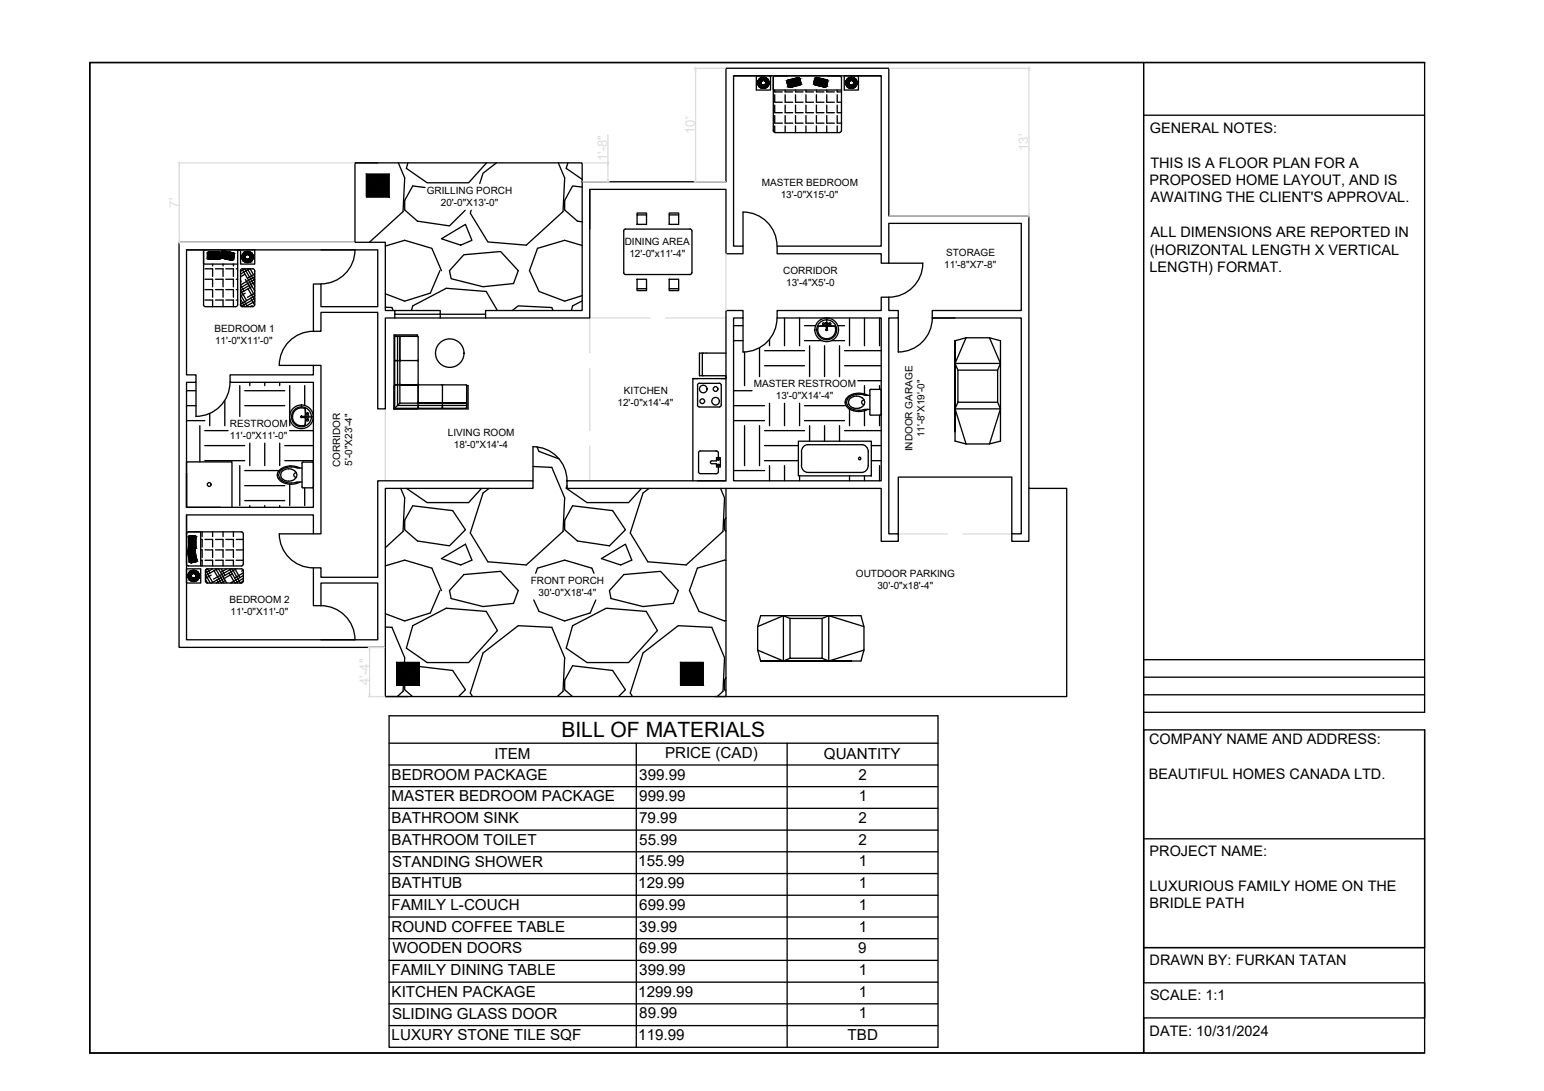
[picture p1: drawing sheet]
<svg xmlns="http://www.w3.org/2000/svg" width="297mm" height="210mm" viewBox="0 0 297 210" stroke-linecap="round" stroke-linejoin="round" font-family="sans-serif">
<!-- layer: 0 -->
<g fill="none" stroke="#000" stroke-width=".25">
<path d="M141.1 14.6h5.5M145.5 14.6h2.7v2.7h-2.7zM148 14.6h.5M148.8 14.9l.1-.3h.2h12.6l.2 .3v10.2M148.8 15v2.3h13.1M148.8 15v10.1M149 17.3v.4h1.5M149 18.2v1.5h1.5M151.1 17.3v.4h1.4M151.1 18.2v1.5h1.4M151.6 16.5l.2 .3h.2M151.7 15.4l-.3 .2 .2 1"/>
<path d="M153 17.3v.4h1.5M153 18.2v1.5h1.5M153.8 16.4l-1.8 .4M153.9 15.2l-.3-.3h-.2l-1.7 .5M153.9 15.2l.1 .9-.2 .3M155.1 17.3v.4h1.4M155.1 18.2v1.5h1.4M156.6 15.9v.2l.2 .2 1.8 .4 .5-.2M156.7 15.2l.3-.3h.2l1.7 .4M156.7 15.2l-.1 .7M157.1 17.3v.4h1.4M157.1 18.2v1.5h1.4"/>
<path d="M158.9 15.3l.3 .2v.2M159.1 17.3v.4h1.4M159.1 18.2v1.5h1.4M159.2 15.8l-.1 .7M161.1 17.3v.4h.8M161.1 18.2v1.5h.8M162.4 14.6h2.7v2.7h-2.7zM164.1 14.6h5.4M68.3 31.3h4.4M70.5 33.5h4.4v4.4h-4.4zM76.6 31.3l1.3 2.9-.4 6.5-6.4 5.9M78.5 31.3l-.3 1.1 4 2.8h8l3.4-3.9"/>
<path d="M81.8 36.1l-2.4-.3-1.5 2.8v1.8l2.4 2.2 6.2 .9 3-3M95.5 31.3l-2.6 2-.6 2M107.4 31.3l1.2 2.9-.3 6.5-7.1 6.5-7.3-.6-3.4-5.6 .1-.5M109.2 31.3l-.3 1.1 3.1 2.1M112 36l-1.8-.2-1.6 2.8v1.8l2.5 2.2 .9 .1M112 35v24.7h-18.6v.8h-8.7v.7M113.5 36.4v7.7M148.8 25.1l.1 .3 .2 .1h12.4l.4-.4M149 20.2v1.5h1.5M149 22.2v1.5h1.5M149 24.2v1.3M151.1 20.2v1.5h1.4"/>
<path d="M151.1 22.2v1.5h1.4M151.1 24.2v1.3M153 20.2v1.5h1.5M153 22.2v1.5h1.5M153 24.2v1.3M155.1 20.2v1.5h1.4M155.1 22.2v1.5h1.4M155.1 24.2v1.3M157.1 20.2v1.5h1.4M157.1 22.2v1.5h1.4M157.1 24.2v1.3M159.1 20.2v1.5h1.4"/>
<path d="M159.1 22.2v1.5h1.4M159.1 24.2v1.3M161.1 20.2v1.5h.8M161.1 22.2v1.5h.8M161.1 24.2v1.3M34.4 46.6h33.9v-15.3h43.7v3.7h27.7v-21.9h31.3v28.4h26.9v52.5h7.3v40h-131.1v-9.4h-39.7zM35.9 48.1v24h1.8v1.5h-1.8v24h24.4v-24h-16v-1.5h16v-1.8h1.5v32.4h-1.5v-3.6h-24.4v24h36.8v-10.9h-10.9v4.3h-1.5v-7.3h1.5v1.9h10.9v-18.6h29.8v1.5h-28.4v30.6M35.9 48.1h36.8v10.9h-10.9v-4.4h-1.5v9.1h1.5v-3.6h10.9v18.6h1.4v-17.5h39.4v-24.8h26.2v12.4h3.2v-1.4h-1.8v-32.8h28.4v32.8h-20v1.4h20v1.8h1.5v-7.6h25.5v16.7h-17.1v1.5h17.1v41.5h-1.8v-10.9h-21.9v10.9M35.9 48.1h3.3M39.2 48.4v2.4h6.5M39.4 57.7h1.5v1.3M39.4 55.7h1.5v1.5"/>
<path d="M39.4 53.7h1.5v1.5M39.4 51.7h1.5v1.5M39.5 48.1l-.3 .1-.1 .2M39.5 48.1h5.9M39.9 48.8v-.2l.4-.2h1.8l.3 .2v.9l-.3 .4h-1.8l-.2-.1-.2-.3M39.9 48.8v.7M40.9 50.8v.4M41.5 57.7h1.4v1.3M41.5 55.7h1.4v1.5M41.5 53.7h1.4v1.5M41.5 51.7h1.4v1.5M42.4 49.2l.1 .4 .2 .1"/>
<path d="M42.6 48.5l-.2 .8M42.7 49.7l1.8 .4M42.9 50.8v.4M43 48.2l-.3 .1-.1 .2M43 48.3l1.8 .3M43.4 57.7h1.5v1.3M43.4 55.7h1.5v1.5M43.4 53.7h1.5v1.5M43.4 51.7h1.5v1.5M44.8 48.6l.2 .1 .1 .4M44.9 50.8v.4M45.1 49.1l-.3 .8-.3 .2"/>
<path d="M45.4 48.1l.3 .1v.2v10.2l-.3 .4h-5.9l-.3-.2v-10.4M45.5 57.7h.2M45.5 55.7h.2M45.5 53.7h.2M45.5 51.7h.2M46.3 48.1h-.6h.6M46.3 48.1h2.7v2.7h-2.7zM46.3 52.2l.8-.5 1.9 3.4M46.3 57.6l.8 1.4M46.3 56.7l1.3 2.3M46.3 55.8l1.1 2M46.3 54.9l.6 1.1"/>
<path d="M46.3 54l.1 .2M46.6 51.7l-.3 .2v.2v6.5v.2l.3 .2M46.6 51.7h2l.3 .2 .1 6.7-.4 .4h-2M46.7 52l2.3 4M47.1 52.8l-.8 .4M47.2 56.4l-.9 .5M47.2 53.8l1.8 3.1M47.6 51.7l1.4 2.5M47.7 55.6l1.3 2.2M48 51.7l-1.7 1M48.1 51.7l.7 1.2M48.2 57.4l.8 1.3"/>
<path d="M48.5 55.1l-2.2 1.3M48.5 58.8l-.4 .2M49 52.2h-.1M49 52.7l-1.4 .8M49 53.2l-2.7 1.6M49 53.8l-2.7 1.6M49 54.3l-2.7 1.6M49 55.9h.1M49 56.4l-1.4 .8M49 56.9l-2.7 1.6 .2 .5M49 57.5l-2.6 1.4M49 58l-1.8 1"/>
<path d="M61.8 48.1h6.5M68.3 48.1a6.6 6.6 0 0 1-6.6 6.5M68.3 46.6h5.8v13.1h10.6v.8h-8.7v-.8M74.1 47.3l3.8-1.1 5.2 1.6 1.8 4.3M74.1 59.1l1.3 .1 .2 .5M79.1 59.7l.3-.8 6.5-3.4 7.6 .6 2.2 3.6M84.6 52.1l-1.8 4.3-4.9 1.5-3.8-1.4M84.9 45.9l4.6-2.7 1.3 3-2.2 1zM89.2 49l7.1-.6 3.4 3.7-.9 2.5-5.9 .6-6.1-1.6-.3-1.5zM98.6 59.7l1.1-.8 6.5 .3 .2 .5M112 47.2l-3.4-1-5.2 1.6-1.5 4.3 1.8 4 4.9 1.8 3.4-1M112 57.9l-1.8 1-.3 .8"/>
<path d="M120 52.4v.2l.4 .2M120.4 44.1l-.4 .1v.2v8.1M120.4 44.1h12.3l.4 .1v.2M122.6 41.3h1.8v1.9h-1.8zM122.6 41.3v-.3h1.8v.3M122.6 53.7h1.8v1.8h-1.8zM122.6 55.5v.4h1.8v-.4M128.7 41.3h1.9v1.9h-1.9zM128.7 41.3v-.3h1.9v.3M128.7 53.7h1.9v1.8h-1.9zM128.7 55.5v.4h1.9v-.4M133.1 52.4l-.2 .4h-.2h-12.3"/>
<path d="M133.1 44.4v8.1M139.7 59.7h3.2v1.5h-1.8v31.3h28.4v-31.3h-20v-1.5h20v-2.5h1.5v2.5h1.8v1.5h-1.8v41.5h1.8v1.4h-3.3v-10.1h-60.4v-1.5h30.6zM149.5 47.3a6.6 6.6 0 0 0-6.6-6.5v6.6M171 50.6h6.5a6.6 6.6 0 0 1-6.5 6.6M35.9 75.2h1.8M35.9 78h1.8M37.7 73.6v6.5M40.4 79.6v2.3M43.3 77.1v4.8M44.2 73.6a6.6 6.6 0 0 1-6.5 6.5M46.1 74.2v5.9M47.1 75.2h7.7"/>
<path d="M47.1 78h7.7M48.1 73.6v.6M50.9 73.6v.6M53.7 70.3h6.6M53.8 73.6v.6M55.7 74.2v5.9M58.6 74.2v3.8M58.7 78.6a1.73 1.73 0 0 0-2.4 1.6 1.73 1.73 0 0 0 2.4 1.6M58.7 78.6v1.5M58.7 78.6l.1 1.5M60.3 63.7a6.6 6.6 0 0 0-6.6 6.6M75.9 69.2l.2 .2"/>
<path d="M76 60.5v.7M76.1 74l-.2 .2 .1 4.3h4.3l.1-.1M76.1 69.4l-.2 .1v4.4l.2 .1h.7l.1-.1M76.1 64.7l-.2 .1v4.4M76.1 64.7h.1M76.1 69.4h.7M76.3 74l.2 .2v3.8h3.8l.1 .1 .2-.1M76.3 64.7l.2 .1v4.4M76.5 69.2l-.2 .2 .2 .1v4.4l-.2 .1M76.8 74l.1 .2M76.8 69.4l.1 .1M76.8 69.4l.1-.2 .2 .2-.2 .1"/>
<path d="M76.8 64.7l.1 .1v4.4M76.9 73.9l.2 .1M76.9 69.5v4.4M76.9 74.2v3.4M76.9 77.6h3.4M76.9 77.6l-1.1 1.1M77.1 74l-.2 .2M77.1 74h3.2h-3.2M77.1 69.4h3.2M80.3 77.5l.1-.1 .2 .1-.2 .2zM80.3 69.4l.1 .1v4.4l-.1 .1M80.3 74l.1 .2"/>
<path d="M80.3 64.7l.1 .1v4.4M80.3 64.7h-4.2h4.2v-.3h-4.5v14.3M80.4 78.4l.2 .1M80.4 69.2l-.1 .2M80.4 74.2v3.2M80.4 77.7v.7M80.6 74l-.2 .2M80.6 77.6h4.4h-4.4M80.6 78h4.4M80.6 78.6h4.4M80.6 74h4.4M85 74l.1 .2 .1-.2"/>
<path d="M85 78l.1 .1 .1-.1h4.4l.2 .1M85 77.5l.1-.1 .1 .1-.1 .2zM85.1 74.2v3.2M85.1 77.7v.7M85.2 77.6h4.4h-4.4M85.2 74h4.4M89.6 77.5l.2 .2M89.6 74l.2 .2M89.8 78.4l-.2 .2-4.4-.1-.1-.1-.1 .1M89.8 74.2v4.2v-4.2M89.8 78.4h.1M89.8 74.2h.3v4.5h-14.3"/>
<path d="M93.4 60.5v.7M134.2 77.9l.2 .4h.2h3.8h.2l.2-.4M134.2 77.9v-3.8v-.2l.4-.2 3.8 .1 .3 .1 .1 4M135.1 67.9v4.4M138.8 72.8h.9M139.7 67.9h-5.1v4.4h5.1v.5h-6.4v19.7M141.1 75.2h3.6M141.1 78h6M141.1 62.7h1.8M141.1 65.5h1.8M143.2 67.7v6.5M146.1 66.9v5.6"/>
<path d="M147.1 67.5h7.7M147.1 70.4h7.7M148 65.3v1.2M148 77.6v4.3M149.5 61.2a6.6 6.6 0 0 1-6.6 6.5v-6.5M150.9 61.2v5.3M150.9 77.6v4.3M153.8 61.2v5.3M153.8 77.6v4.3M154.8 78h7.7M154.8 62.7h2.1M154.8 65.5h3.3"/>
<path d="M155.8 66.5v6M157.5 62.7a1.73 1.73 0 0 0 1.5 2.5 1.73 1.73 0 0 0 1.6-2.5M157.5 62.8h1.4M158.6 66.5v6M158.9 62.1h.4l-.1 1.2h-.2zM158.9 62.6l-1.4 .1M159.1 61.2v2.3M159.2 62.6l1.4 .1-1.4 .1M160 65.5h2.5M161.2 62.7h1.3M161.5 66.5v6M162.5 67.5h7"/>
<path d="M162.5 70.4h7M162.8 76.8a1.34 1.34 0 0 0 .6 1.9M163.4 78.7a3.7 3.7 0 0 0 2.9 .3M163.4 61.2v5.3M163.4 78.7v3.2M163.7 78.2a1.96 1.96 0 0 0 2.2 0M164.2 76.3h1.2M164.2 76.3a1.07 1.07 0 0 0-.9 .8 1.07 1.07 0 0 0 .4 1.1M165 73.2h4.5M165.4 76.3l.5 .3 .3 .4a.44 .44 0 0 0-.4 .4 .44 .44 0 0 0 .4 .4l-.3 .4M166.3 77l.1 .4-.1 .4M166.3 75.8l.6 .2"/>
<path d="M166.3 75.8l-.3-.1a3.3 3.3 0 0 0-3.2 1.1M166.3 61.2v5.3M166.3 74.2v1.6M166.3 79v2.9M166.4 78.8h1M166.4 76a3 3 0 0 0-3.4 .9 1.36 1.36 0 0 0 1 1.8 3.7 3.7 0 0 0 2.4 .1M166.4 76.1h1M166.9 78.8l-.6 .2M167.3 79.7l.2 .2h1.8l.2-.2M167.4 75.1v4.6M167.5 74.9l-.2 .2M167.5 74.9h1.8"/>
<path d="M169.2 61.2v5.3M169.2 74.2v.7M169.2 79.9v2M169.3 74.9l.2 .2M169.5 75.1v4.6M172.8 61.2v6.5a6.6 6.6 0 0 0 6.6-6.5h4.3M183.7 65.6v17.4v-17.4M183.7 65.6v4.3h8.8M183.7 69.9v1.3M183.7 77.4v1.3M183.7 69.9l.6 1.3M183.7 78.7l2.2 6.7"/>
<path d="M184.3 71.2h7.6v6.2h-7.6zM184.3 77.4l-.6 1.3M185.9 65h4.5l2.1 .6v19.3l-2.1 .5h-4.5M185.9 65l-2.2 .6M185.9 65l-2.2 4.9M190.4 65l2.1 4.9M191.9 77.4l.6 1.3M192.5 78.7h-8.8v6.2l2.2 .5M192.5 69.9l-.6 1.3M192.5 78.7l-2.1 6.7M35.9 91v6.6h6.5M35.9 97.6v-8.7h8.7v8.7"/>
<path d="M35.9 80.9h3.5M35.9 99.1v9.4M38.4 81.9v7M39.4 82.9h4.5M39.4 85.7h7.7M39.4 88.6h7.7M46.1 89.6v7.7M47.1 90.5h6.6M47.1 93.4h7.7M47.1 96.3h7.7M48.1 85.3v4.3M48.1 97.3v.3"/>
<path d="M50.9 85.3v4.3M50.9 97.3v.3M53.5 92l.6 .7M53.8 91.9l.5 .6 .7 .3M53.8 85.3v4.3M53.8 97.3v.3M54.1 91.8l.3 .4M54.1 91l-.1 .4 .1 .4M54.1 90.2a1.36 1.36 0 0 0-.6 1.8M54.1 92.6l.9 .4M54.4 92.2a1.96 1.96 0 0 0 2.3 0M54.8 85.7h5.5"/>
<path d="M54.8 88.6h5.5M54.9 90.3h1.3M54.9 90.3l-.5 .3-.3 .4M54.9 89.8l1.4-.1 1.4 .3M55 89.8l-.9 .4M55 92.8l1 .1 1-.1M55.7 82.9h4.6M55.7 80.4v1.5M55.7 89.6v.1M55.7 93.2v4.1M56.2 90.3l.5 .3 .3 .4M57 90a2.9 2.9 0 0 0-3.2 .9l-.2 .5 .2 .6"/>
<path d="M57 90l1.1 .1M57 91a.43 .43 0 0 0-.5 .4 .43 .43 0 0 0 .5 .4M57 91.8l-.3 .4M57 91l.1 .4-.1 .4M57.1 92.7l-.1 .1M57.2 92.7h.9M57.7 92.7l-1.4 .5-1.4-.2M58 80.2h2.3M58.1 93.7l.2 .2h1.8M58.1 89.1v4.6M58.2 80.1l1.2-.1v.4l-1.2-.1zM58.3 88.9l-.2 .2"/>
<path d="M58.3 88.9h1.8M58.6 93.9v3.4M58.7 80.4v1.4M58.8 80.4l-.1 1.4M60.1 88.9l.2 .2M60.3 89.1v4.6M60.3 93.7l-.2 .2M77.1 94l.8 1.8-.4 6.4-3.4 3.2M78.2 94l4 2.7h8l2.4-2.7M79.4 97.3l7.7 .9 2.4 3.7-3 3.1-6.2-.9-2.4-2.2v-1.8zM102.5 89.8l3.7 .1 2.4 5.9-.3 6.4-7.1 6.5-7.3-.6-3.4-5.6 2.4-7.6 1.2-.9M103.3 86l.4 .9 3.9 1.4"/>
<path d="M109.1 92.5a6.6 6.6 0 0 0-6.6-6.6v6.6M109.1 93.4l-.2 .5 4 2.8h8l2.5-2.7M110.2 97.3l7.7 .9 2.4 3.7-3.1 3.1-6.1-.9-2.5-2.2v-1.8zM124.9 94l-1.2 .9-2.5 7.6 3.4 5.6 7.4 .6 7.1-6.5 .3-6.4-.8-1.8M134.2 92.5h5.5M134.4 87.1v-.2l.3-.2 3.1 .1h.2l.2 .3M134.4 87.1v3.7l.2 .3h3.4l.2-.3v-.9M136.7 88.8l.2-.1h.9v-.7h.8v1.9h-.8v-.7h-.9l-.2-.1zM138.2 87.1v.9M139.7 94v40h-2.2M139.7 99.6l-.3 .5v1.8l.3 .3M141.1 90.5h6"/>
<path d="M141.1 80.9h6M143.2 81.9v7.7M146.1 81.9v7.7M147.1 82.9h7.7M147.1 85.7h6.5M147.1 88.6h6.5M148 89.6v2.9M150.9 89.6v2.9M153.8 91.6v.9M154.8 80.9h7.7M155.8 81.9v3M158.6 81.9v3"/>
<path d="M161.5 81.9v3M162.5 82.9h7M163.4 91.6v.9M166.3 91.6v.9M167.6 85.7h1.9M167.6 88.6h1.9M169.2 89.6v2.9M197.9 94v10.1h-3.2v-1.4M35.9 109.4h2.7v2.8h-2.7zM35.9 108.5v.2l.4 .2h10.1M36.3 102.3l-.4 .2v.2M36.3 102.3h2.3v6.6"/>
<path d="M36.3 102.3h10.1M36.4 108l.1 .1 .4 .1M36.6 103l-.3 .2-.1 .2 .1 2 .3 .2M36.6 103.1l.7-.1 .4 .2v2l-.2 .4h-.9M37 105.6l.4 .1 .1 .2M37.1 105.6l-.8 .1-.2 .3 .3 2M37.5 105.9l.4 1.8M37.9 107.7l-.1 .3-.9 .3M38.6 107.8h.3v1.1M38.6 105.8h.3v1.5M38.6 103.8h.3v1.4M38.9 102.3v.9"/>
<path d="M39.4 103.8h1.5v1.4M39.4 105.8h1.5v1.5M39.4 107.8h1.5v1.1M39.5 111.5l.4 .7M39.5 110.6l1 1.6M39.9 109.4l-.3 .2-.1 .2v2l.1 .2 .3 .2M39.9 112.2h6.5M39.9 109.4h6.5M39.9 109.4l.5 .8M40 109.4l-.5 .3 1.4 2.4M40.6 110.6l-1.1 .7M40.9 102.3v.9"/>
<path d="M40.9 109.4l-1.4 .8M41.2 109.8l1.4 2.4M41.5 103.8h1.4v1.4M41.5 105.8h1.4v1.5M41.5 107.8h1.4v1.1M41.5 109.4l1.6 2.8M41.7 111.6l.3 .6M41.8 109.4l-2.3 1.4M42 109.4l1.6 2.8M42.6 109.4l.7 1.3M42.9 102.3v.9M43.3 111.7l-.8 .5"/>
<path d="M43.4 103.8h1.5v1.4M43.4 105.8h1.5v1.5M43.4 107.8h1.5v1.1M43.6 109.4l-1.2 .7M44.1 110.2l1.1 2M44.1 109.4l1.6 2.8M44.5 109.4l-3.4 2M44.6 112v.2M44.6 109.4l1.6 2.8M44.7 110.4l-3.1 1.8M44.9 102.3v.9M45.2 109.4l1 1.7"/>
<path d="M45.5 107.8h1.3M45.5 105.8h1.3M45.5 103.8h1.3M45.5 109.4l-4.8 2.8M46.4 102.3l.2 .1 .2 .3v5.8M46.4 109.4l.2 .1 .2 .3v2M46.8 108.5l-.2 .3-.2 .1M46.8 111.8l-.2 .3-.2 .1M46.8 109.7l-.3 .2M46.8 110.2l-1.7 1M46.8 110.8l-2.4 1.4M46.8 111.3l-1.5 .9"/>
<path d="M46.8 111.8l-.6 .4M60.3 102.7h-6.6a6.6 6.6 0 0 0 6.6 6.5M61.7 116.5a6.6 6.6 0 0 1 6.6 6.6h-6.5M74.1 108.9l3.8-1.1 5.2 1.5 1.8 4.3M84.6 113.6l-1.8 4.3-4.9 1.6-3.8-1.4M84.9 107.5l4.6-2.8 1.3 3.1-2.2 .9zM89.2 110.5l7.1-.6 3.4 3.7-.9 2.5-5.9 .6-6.1-1.5-.3-1.6zM102.7 115.4l1 2.2 4.9 1.9 4.9-1.6 1.1-2.5M103 110.3l.4-1 5.2-1.5 5.3 1.5 .4 1M115.7 107.5l4.6-2.8 1.2 3.1-2.1 .9zM120 110.5l7.1-.6 3.4 3.7-1 2.5-5.8 .6-6.2-1.5-.3-1.6zM139.7 107.9l-.3-.1-5.2 1.5-1.6 4.3 1.9 4 4.9 1.9 .3-.1"/>
<path d="M150.7 118.5v8.7h-4.4M150.7 118.5l-4.9 2.1M150.7 118.5l1.3 .5M152 119h6.2v7.6h-6.2zM159.4 118.5v8.7h6.2l.6-2.1M159.4 118.5l-1.2 .5M159.4 118.5l6.8 2.1M74.1 120.6l1.3 .1 2.5 5.8-.1 1M74.1 134h4.4M74.9 137.7h105.6v63.8h-105.6zM76.3 127.5h4.4v4.3h-4.4zM77.6 131.8l-.1 1.2-1.1 1"/>
<path d="M77.9 131.8v.9l1.5 1.3M79.4 120.4l6.5-3.4 7.6 .6 2.2 3.7-5.5 6.2h-8l-4-2.8zM80.7 128.2l6.4 .8 2.4 3.7-1.3 1.3M90.9 134l-.4-.7 2.4-7.7 6.8-5.2 6.5 .3 2.4 5.8-.3 6.5-1.1 1M110.1 134l-1.5-1.3v-1.8l1.6-2.8 7.7 .9 2.4 3.7-1.3 1.3M110.2 120.4l6.4-3.4 7.7 .6 2.2 3.7-5.6 6.2h-8l-4-2.8zM121.7 134l-.5-.7 2.5-7.7 6.8-5.2 6.4 .3 2.5 5.8-.3 6.5-1.1 1M130.9 127.5h4.4v4.3h-4.4zM139.7 130.4l-.3 .5v1.8l.3 .2M145.8 125.1v-4.5l.5-2.1h19.3l.6 2.1v4.5M145.8 125.1l.5 2.1M145.8 125.1l4.9 2.1"/>
<path d="M146.3 127.2h17.5h-17.5M150.7 127.2h1.3M152 126.6l-1.3 .6M158.2 127.2h1.2M158.2 126.6l1.2 .6M166.2 125.1l-6.8 2.1M74.9 143h105.6M74.9 147.2h105.6M74.9 151.3h105.6M74.9 155.5h105.6M74.9 159.7h105.6M122.4 143v58.5"/>
<path d="M151.4 143v58.5M74.9 163.9h105.6M74.9 168.1h105.6M74.9 172.2h105.6M74.9 176.4h105.6M74.9 180.6h105.6M74.9 184.8h105.6M74.9 189h105.6M74.9 193.1h105.6M74.9 197.3h105.6"/>
<circle cx="146.9" cy="15.9" r="1.09"/>
<circle cx="146.9" cy="15.9" r=".46"/>
<circle cx="163.8" cy="15.9" r="1.09"/>
<circle cx="163.8" cy="15.9" r=".46"/>
<circle cx="47.6" cy="49.4" r="1.09"/>
<circle cx="47.6" cy="49.4" r=".46"/>
<circle cx="59.2" cy="79.6" r=".2"/>
<circle cx="86.5" cy="67.9" r="2.74"/>
<circle cx="135.1" cy="77.2" r=".46"/>
<circle cx="135.3" cy="74.8" r=".73"/>
<circle cx="137.7" cy="77.2" r=".73"/>
<circle cx="137.7" cy="74.8" r=".46"/>
<circle cx="158.5" cy="62.3" r=".2"/>
<circle cx="159" cy="63.5" r=".16"/>
<circle cx="159" cy="63.5" r="1.92"/>
<circle cx="159" cy="63.5" r="2.28"/>
<circle cx="159.7" cy="62.3" r=".2"/>
<circle cx="40.3" cy="93.2" r=".37"/>
<circle cx="58" cy="80.2" r="1.92"/>
<circle cx="58" cy="80.2" r="2.28"/>
<circle cx="58" cy="80.2" r=".16"/>
<circle cx="59.2" cy="80.8" r=".2"/>
<circle cx="138.2" cy="89.5" r=".18"/>
<circle cx="138.2" cy="88.4" r=".18"/>
<circle cx="37.2" cy="110.8" r="1.09"/>
<circle cx="37.2" cy="110.8" r=".46"/>
</g>
<!-- layer: dash -->
<path d="M139.7 48.8v10.9M74.1 78.7v13.8M113.5 70.9v12M125.1 61.2h-11.6v6.6M128.1 61.2h11.6M113.5 85.8v6.7M172.8 102.7h9.4M185.2 102.7h9.5" fill="none" stroke="#dcdcdc" stroke-width=".25"/>
<!-- layer: 0 -->
<g fill="#000" stroke="#000" stroke-width=".19">
<path d="M151.9 16.8h.1zM158.6 16.7h.2zM36.2 105.8h1.3zM36.3 105.8h1.2zM36.7 108.3h.1zM36.7 108.3h.2zM36.9 111.8h.8zM37.1 105.6h.1zM37 109.7h.5z"/>
<path d="M145.8 15.9h.6zM145.8 15.9h.6z"/>
<path d="M145.8 15.9l.6 .1zM145.8 15.9l.6 .1z"/>
<path d="M145.8 16l.6 .1zM145.8 16l.6 .1z"/>
<path d="M145.8 15.8h.6zM145.8 15.8l.6 .1z"/>
<path d="M145.8 16.1l.7 .1zM145.8 16.1l.7 .1z"/>
<path d="M145.8 15.8h.7zM145.8 15.8h.6z"/>
<path d="M145.8 16.2h.7zM145.8 16.2h.7z"/>
<path d="M145.8 15.7h.7zM145.8 15.7l.7 .1z"/>
<path d="M145.8 16.2l.7 .1zM145.8 16.2l.7 .1z"/>
<path d="M145.8 15.6h.7zM145.8 15.6l.7 .1z"/>
<path d="M145.8 16.3h.8zM145.8 16.3h.8z"/>
<path d="M145.8 15.6h.8zM145.8 15.6h.7z"/>
<path d="M145.8 16.3h.8zM145.8 16.3h.8z"/>
<path d="M145.8 15.5h.8zM145.8 15.5h.8z"/>
<path d="M145.8 15.5h.8zM145.8 15.5l.8 .1z"/>
<path d="M145.8 16.3h.8zM145.8 16.3h.8z"/>
<path d="M145.8 16.3l.9 .1zM145.8 16.3l.9 .1z"/>
<path d="M145.9 15.5h.8zM145.9 15.5h.9z"/>
<path d="M145.9 15.5h.8zM145.9 15.5h.7z"/>
<path d="M145.9 16.4h.9zM145.9 16.4h.9z"/>
<path d="M146.8 14.9h.4zM146.6 14.9h.6z"/>
<path d="M146.6 14.9l.7 .1zM146.4 15h.9z"/>
<path d="M146.6 17h.6zM146.6 17h.4z"/>
<path d="M146.4 15l1.1 .1zM146.2 15.1l.2-.1 1.1 .1z"/>
<path d="M146.4 16.9h.9zM146.4 16.9l.8 .1z"/>
<path d="M146.2 15.1l1.5 .1-.2-.1zM146.1 15.2l.1-.1 1.5 .1z"/>
<path d="M146.2 16.8l1.1 .1 .2-.1zM146.2 16.8l1.1 .1z"/>
<path d="M146.1 15.2l1.7 .2-.1-.2zM146.1 15.2l1.7 .2h-1.9z"/>
<path d="M146.1 16.7l1.4 .1 .2-.1zM146.1 16.7l1.4 .1h-1.3z"/>
<path d="M145.9 15.4l2 .1-.1-.1zM145.9 15.4l2 .1h-2z"/>
<path d="M145.9 16.5l1.8 .2 .1-.2zM145.9 16.5l1.8 .2h-1.6z"/>
<path d="M146.9 15.5h1zM146.9 15.5h1z"/>
<path d="M147 15.5h.9zM147 15.5h.9z"/>
<path d="M147 16.4h.9zM146.9 16.4h1z"/>
<path d="M145.9 16.4l1.9 .1 .1-.1zM145.9 16.4l1.9 .1h-1.9z"/>
<path d="M147.1 15.5h.8zM147.1 15.5h.8z"/>
<path d="M147.1 15.5l.8 .1zM147.1 15.5l.8 .1z"/>
<path d="M147.1 16.3h.8zM147.1 16.3h.8z"/>
<path d="M147.1 16.3h.8zM147 16.4h.9z"/>
<path d="M147.1 15.6h.8zM147.1 15.6h.8z"/>
<path d="M147.2 15.6l.7 .1zM147.2 15.6l.7 .1z"/>
<path d="M147.2 16.3h.7zM147.1 16.3h.8z"/>
<path d="M147.1 16.3h.8zM147.1 16.3h.8z"/>
<path d="M147.2 15.7l.7 .1zM147.2 15.7l.7 .1z"/>
<path d="M147.2 16.2h.7zM147.2 16.2l.7 .1z"/>
<path d="M147.3 15.8h.6zM147.3 15.8h.6z"/>
<path d="M147.3 15.8l.6 .1zM147.3 15.8l.6 .1z"/>
<path d="M147.3 15.9h.7zM147.3 15.9h.7z"/>
<path d="M147.3 16l.6 .1zM147.3 16l.6 .1z"/>
<path d="M147.3 16.1l.6 .1zM147.3 16.1l.6 .1z"/>
<path d="M147.3 16.2h.6zM147.3 16.2h.6z"/>
<path d="M147.3 15.9h.7zM147.3 15.9l.6 .1z"/>
<path d="M151.9 16.8h.1zM151.9 16.8h.1z"/>
<path d="M151.8 16.8h.3zM151.8 16.8h.2z"/>
<path d="M151.8 16.8h.4zM151.8 16.8h.3z"/>
<path d="M151.7 16.7h.7zM151.7 16.7l.5 .1z"/>
<path d="M151.6 16.7h1zM151.6 16.7h.8z"/>
<path d="M151.6 16.6h1.2zM151.6 16.6l1 .1z"/>
<path d="M151.6 16.6h1.5zM151.6 16.6h1.2z"/>
<path d="M153.5 15h.1zM153.4 15h.2z"/>
<path d="M153.4 15h.2zM153.4 15h.2z"/>
<path d="M153.4 15h.3zM153.3 15h.4z"/>
<path d="M153.3 15h.4zM153.2 15h.5z"/>
<path d="M153.2 15l.6 .1zM153 15.1h.8z"/>
<path d="M153 15.1h.8zM152.9 15.1h.9z"/>
<path d="M151.5 16.4l1.6 .2 .7-.2zM151.5 16.4l1.6 .2h-1.5z"/>
<path d="M152.9 15.1l1 .1zM152.6 15.2h1.3z"/>
<path d="M151.5 16.3h2.3zM151.5 16.3l2.3 .1z"/>
<path d="M152.6 15.2h1.3zM152.4 15.2h1.5z"/>
<path d="M152.4 15.2l1.5 .2v-.2zM151.7 15.4l.7-.2 1.5 .2z"/>
<path d="M151.5 16.3h2.4zM151.5 16.3h2.3z"/>
<path d="M151.7 15.4h2.2zM151.6 15.4h2.3z"/>
<path d="M151.6 15.4l2.3 .1zM151.6 15.5h2.3z"/>
<path d="M151.6 15.5h2.4zM151.6 15.5h2.4z"/>
<path d="M151.5 15.5h2.5zM151.5 15.5h2.5z"/>
<path d="M151.5 15.5l2.5 .1zM151.5 15.5l2.5 .1z"/>
<path d="M151.5 16.3h2.5zM151.5 16.3h2.4z"/>
<path d="M151.4 15.6h2.6zM151.4 15.6h2.6z"/>
<path d="M151.4 15.6l2.6 .1zM151.4 15.6l2.6 .1z"/>
<path d="M151.5 16.2h2.5zM151.5 16.2l2.5 .1z"/>
<path d="M151.4 15.7l2.6 .1zM151.4 15.7l2.6 .1z"/>
<path d="M151.4 15.8h2.6zM151.4 15.8h2.6z"/>
<path d="M151.4 15.8l2.7 .1zM151.4 15.8l2.7 .1z"/>
<path d="M151.5 16.2h2.5zM151.5 16.2h2.5z"/>
<path d="M151.4 15.9l2.7 .1zM151.4 15.9l2.7 .1z"/>
<path d="M151.5 16.1h2.6zM151.5 16.1l2.5 .1z"/>
<path d="M151.5 16l2.6 .1zM151.5 16l2.6 .1z"/>
<path d="M151.5 16.1h2.6zM151.5 16.1h2.6z"/>
<path d="M157 14.9h.2zM157 14.9h.2z"/>
<path d="M157 14.9h.2zM157 14.9h.2z"/>
<path d="M157 14.9l.3 .1zM156.9 15h.4z"/>
<path d="M156.9 15h.6zM156.9 15h.6z"/>
<path d="M156.9 15h.8zM156.9 15h.8z"/>
<path d="M156.8 15l1.1 .1zM156.8 15l1.1 .1z"/>
<path d="M156.8 15.1h1.3zM156.8 15.1h1.3z"/>
<path d="M156.7 15.1l1.7 .1zM156.7 15.1l1.7 .1z"/>
<path d="M156.7 15.2l2.2 .1-.5-.1zM156.7 15.2l2.2 .1h-2.2z"/>
<path d="M158.6 16.7h.2zM158.7 16.7h.1z"/>
<path d="M158.6 16.7h.2zM158.6 16.7h.2z"/>
<path d="M158.4 16.7h.5zM158.4 16.7h.4z"/>
<path d="M156.7 15.3l2.3 .1zM156.7 15.3l2.3 .1z"/>
<path d="M158.2 16.7h.8zM158.2 16.7h.7z"/>
<path d="M156.7 15.4h2.4zM156.7 15.4h2.4z"/>
<path d="M158 16.6h1zM158 16.6l1 .1z"/>
<path d="M157.7 16.5h1.4zM157.7 16.5l1.3 .1z"/>
<path d="M156.7 15.4h2.4zM156.7 15.4h2.4z"/>
<path d="M157.4 16.5h1.7zM157.4 16.5h1.7z"/>
<path d="M156.7 16.3h2.4zM156.7 16.3h2.4z"/>
<path d="M156.8 16.3h2.3zM156.8 16.3h2.3z"/>
<path d="M156.9 16.3l2.2 .2v-.2zM156.9 16.3l2.2 .2h-1.7z"/>
<path d="M156.7 15.4l2.5 .1zM156.7 15.4l2.5 .1z"/>
<path d="M156.7 16.2h2.4zM156.7 16.2l2.4 .1z"/>
<path d="M156.6 16.1l2.5 .1zM156.6 16.1l2.5 .1z"/>
<path d="M156.6 16.2h2.5zM156.6 16.2h2.5z"/>
<path d="M156.7 15.5h2.5zM156.7 15.5h2.5z"/>
<path d="M156.6 16.1h2.6zM156.6 16.1h2.5z"/>
<path d="M156.6 15.9l2.6 .1zM156.6 15.9l2.6 .1z"/>
<path d="M156.6 16h2.6zM156.6 16l2.6 .1z"/>
<path d="M156.7 15.5l2.5 .1zM156.7 15.5l2.5 .1z"/>
<path d="M156.7 15.6h2.5zM156.7 15.6h2.5z"/>
<path d="M156.6 15.6l2.6 .1zM156.6 15.6l2.6 .1z"/>
<path d="M156.6 15.7l2.6 .1zM156.6 15.7l2.6 .1z"/>
<path d="M156.6 15.8l2.6 .1v-.1zM156.6 15.8l2.6 .1h-2.6z"/>
<path d="M162.7 15.9l.7 .1zM162.7 15.9l.7 .1z"/>
<path d="M162.7 15.9h.7zM162.7 15.9h.6z"/>
<path d="M162.7 16l.7 .1zM162.7 16l.7 .1z"/>
<path d="M162.7 15.8h.7zM162.7 15.8l.7 .1z"/>
<path d="M162.7 16.1l.7 .1zM162.7 16.1l.7 .1z"/>
<path d="M162.7 15.8h.7zM162.7 15.8h.7z"/>
<path d="M162.7 16.2h.7zM162.7 16.2h.7z"/>
<path d="M162.7 15.7h.7zM162.7 15.7l.7 .1z"/>
<path d="M162.7 16.2l.8 .1zM162.7 16.2l.8 .1z"/>
<path d="M162.8 15.6h.7zM162.8 15.6l.6 .1z"/>
<path d="M162.8 16.3h.7zM162.8 16.3h.7z"/>
<path d="M162.8 15.6h.7zM162.8 15.6h.7z"/>
<path d="M162.8 16.3h.8zM162.8 16.3h.8z"/>
<path d="M162.8 15.5h.8zM162.8 15.5h.8z"/>
<path d="M162.8 15.5h.8zM162.8 15.5l.7 .1z"/>
<path d="M162.8 16.3h.8zM162.8 16.3h.8z"/>
<path d="M162.8 16.3l.9 .1zM162.8 16.3l.9 .1z"/>
<path d="M162.8 15.5h.9zM162.8 15.5h1z"/>
<path d="M162.8 15.5h.9zM162.8 15.5h.8z"/>
<path d="M162.8 16.4h1zM162.8 16.4h1z"/>
<path d="M163.7 14.9h.4zM163.5 14.9h.6z"/>
<path d="M163.5 14.9l.8 .1zM163.3 15h1z"/>
<path d="M163.5 17h.6zM163.5 17h.4z"/>
<path d="M163.3 15l1.2 .1zM163.1 15.1l.2-.1 1.2 .1z"/>
<path d="M163.3 16.9h1zM163.3 16.9l.8 .1z"/>
<path d="M163.1 15.1l1.5 .1-.1-.1zM163 15.2l.1-.1 1.5 .1z"/>
<path d="M163.1 16.8l1.2 .1 .2-.1zM163.1 16.8l1.2 .1z"/>
<path d="M163 15.2l1.7 .2-.1-.2zM163 15.2l1.7 .2h-1.8z"/>
<path d="M163 16.7l1.5 .1 .1-.1zM163 16.7l1.5 .1h-1.4z"/>
<path d="M162.9 15.4l1.9 .1-.1-.1zM162.9 15.4l1.9 .1h-2z"/>
<path d="M162.9 16.5l1.7 .2 .1-.2zM162.9 16.5l1.7 .2h-1.6z"/>
<path d="M163.8 15.5h1zM163.8 15.5h1z"/>
<path d="M163.9 15.5h.9zM163.9 15.5h.9z"/>
<path d="M163.9 16.4h.9zM163.8 16.4h1z"/>
<path d="M162.8 16.4l1.9 .1 .1-.1zM162.8 16.4l1.9 .1h-1.8z"/>
<path d="M164 15.5h.8zM164 15.5h.8z"/>
<path d="M164 15.5l.8 .1zM164 15.5l.8 .1z"/>
<path d="M164 16.3h.8zM164 16.3h.8z"/>
<path d="M164 16.3h.8zM163.9 16.4h.9z"/>
<path d="M164.1 15.6h.7zM164.1 15.6h.7z"/>
<path d="M164.1 15.6l.8 .1zM164.1 15.6l.8 .1z"/>
<path d="M164.1 16.3h.7zM164.1 16.3h.7z"/>
<path d="M164.1 16.3h.7zM164.1 16.3h.7z"/>
<path d="M164.2 15.7l.7 .1zM164.2 15.7l.7 .1z"/>
<path d="M164.2 16.2h.7zM164.2 16.2l.6 .1z"/>
<path d="M164.2 15.8h.7zM164.2 15.8h.7z"/>
<path d="M164.2 15.8l.7 .1zM164.2 15.8l.7 .1z"/>
<path d="M164.2 15.9h.7zM164.2 15.9h.7z"/>
<path d="M164.2 16l.7 .1zM164.2 16l.7 .1z"/>
<path d="M164.2 16.1l.7 .1zM164.2 16.1l.7 .1z"/>
<path d="M164.2 16.2h.7zM164.2 16.2h.7z"/>
<path d="M164.2 15.9h.7zM164.2 15.9l.7 .1z"/>
<path d="M70.5 33.5l4.4 4.4v-4.4zM70.5 33.5l4.4 4.4h-4.4z"/>
<path d="M39.9 49.3h2.5zM39.9 49.3h2.5z"/>
<path d="M39.9 49.3h2.5zM39.9 49.3h2.5z"/>
<path d="M40.3 48.4l1.8 .1zM40.2 48.5h1.9z"/>
<path d="M40.2 48.5h2zM40.1 48.5h2.1z"/>
<path d="M40.2 49.9h1.9zM40.2 49.9h1.9z"/>
<path d="M40.1 48.5h2.2zM40.1 48.5h2.2z"/>
<path d="M40.1 49.9h2.1zM40.1 49.9h2z"/>
<path d="M40.1 48.5h2.2zM40 48.5h2.3z"/>
<path d="M40.1 49.9h2.2zM40.1 49.9h2.1z"/>
<path d="M40 48.5l2.4 .1zM40 48.5l2.4 .1z"/>
<path d="M40 49.8h2.3zM40 49.8l2.3 .1z"/>
<path d="M40 48.6h2.4zM40 48.6h2.4z"/>
<path d="M40 49.8h2.4zM40 49.8h2.3z"/>
<path d="M39.9 48.6l2.5 .1zM39.9 48.6l2.5 .1z"/>
<path d="M39.9 49.7h2.5zM39.9 49.7l2.5 .1z"/>
<path d="M39.9 48.7l2.5 .1zM39.9 48.7l2.5 .1z"/>
<path d="M39.9 49.7h2.5zM39.9 49.7h2.5z"/>
<path d="M39.9 48.8h2.5zM39.9 48.8h2.5z"/>
<path d="M39.9 48.8l2.5 .5v-.5zM39.9 48.8l2.5 .5h-2.5z"/>
<path d="M39.9 49.3h2.5zM39.9 49.3h2.5z"/>
<path d="M39.9 49.3h2.5zM39.9 49.3h2.5z"/>
<path d="M42.4 49.3h2.6zM42.4 49.3h2.6z"/>
<path d="M39.9 49.3l2.5 .1zM39.9 49.3l2.5 .1z"/>
<path d="M39.9 49.4l2.5 .1v-.1zM39.9 49.4l2.5 .1h-2.5z"/>
<path d="M39.9 49.5l2.5 .1zM39.9 49.5l2.5 .1z"/>
<path d="M39.9 49.6h2.5zM39.9 49.6l2.5 .1z"/>
<path d="M42.9 48.2l.1 .1zM42.9 48.2l.1 .1z"/>
<path d="M42.9 48.3h.2zM42.8 48.3h.3z"/>
<path d="M42.8 48.3h.4zM42.8 48.3h.4z"/>
<path d="M42.8 48.3h.6zM42.7 48.3h.7z"/>
<path d="M42.7 48.3l.9 .1zM42.7 48.3l.9 .1z"/>
<path d="M42.7 48.4h1.1zM42.6 48.4h1.2z"/>
<path d="M42.6 48.4l1.5 .1zM42.6 48.4l1.5 .1z"/>
<path d="M42.6 48.5h1.8zM42.6 48.5h1.8z"/>
<path d="M42.6 48.5l2.2 .1zM42.6 48.5l2.2 .1z"/>
<path d="M44.5 50.1h.2zM44.5 50.1h.1zM44.5 50.1h.1z"/>
<path d="M44.4 50h.3zM44.4 50l.3 .1z"/>
<path d="M44.3 50h.5zM44.3 50h.4z"/>
<path d="M42.6 48.6h2.3zM42.6 48.6h2.3z"/>
<path d="M44.1 50h.7zM44.1 50h.7z"/>
<path d="M42.6 48.6l2.3 .1zM42.6 48.6l2.3 .1z"/>
<path d="M43.8 49.9h1.1zM43.8 49.9l1 .1z"/>
<path d="M43.5 49.8h1.4zM43.5 49.8l1.4 .1z"/>
<path d="M42.6 48.7h2.4zM42.6 48.7h2.4z"/>
<path d="M43.2 49.8h1.7zM43.2 49.8h1.7z"/>
<path d="M42.6 49.6l2.4 .1zM42.6 49.6l2.4 .1z"/>
<path d="M42.7 49.7h2.3zM42.7 49.7h2.3z"/>
<path d="M42.7 49.7h2.3zM42.7 49.7l2.2 .1z"/>
<path d="M42.5 49.6h2.5zM42.5 49.6h2.5z"/>
<path d="M42.6 49.6h2.4zM42.6 49.6h2.4z"/>
<path d="M42.6 48.7l2.4 .1zM42.6 48.7l2.4 .1z"/>
<path d="M42.5 49.5h2.5zM42.5 49.5h2.5z"/>
<path d="M42.5 49.5h2.5zM42.5 49.5l2.5 .1z"/>
<path d="M42.4 49.3h2.6zM42.4 49.3h2.6z"/>
<path d="M42.4 49.3l2.6 .1zM42.4 49.3l2.6 .1z"/>
<path d="M42.4 49.4h2.6zM42.4 49.4l2.6 .1z"/>
<path d="M42.6 48.8l2.5 .1zM42.6 48.8l2.5 .1z"/>
<path d="M42.4 49.3h2.6zM42.4 49.3h2.6z"/>
<path d="M42.4 49.3h2.6zM42.4 49.3h2.6z"/>
<path d="M42.5 48.9h2.6zM42.5 48.9h2.6z"/>
<path d="M42.5 48.9l2.6 .1zM42.5 48.9l2.6 .1z"/>
<path d="M42.5 49l2.6 .1zM42.5 49l2.6 .1z"/>
<path d="M42.5 49.1l2.5 .2 .1-.2zM42.5 49.1l2.5 .2h-2.6z"/>
<path d="M46.6 49.4l.6 .1zM46.6 49.4l.6 .1z"/>
<path d="M46.6 49.5h.6zM46.6 49.5h.6z"/>
<path d="M46.6 49.5l.6 .1zM46.6 49.5l.6 .1z"/>
<path d="M46.6 49.3h.6zM46.6 49.3l.6 .1z"/>
<path d="M46.6 49.6h.6zM46.6 49.6h.6z"/>
<path d="M46.6 49.2h.6zM46.6 49.2l.6 .1z"/>
<path d="M46.6 49.6l.7 .1zM46.6 49.6l.7 .1z"/>
<path d="M46.6 49.2h.7zM46.6 49.2h.6z"/>
<path d="M46.6 49.7h.7zM46.6 49.7h.7z"/>
<path d="M46.6 49.1h.7zM46.6 49.1l.7 .1z"/>
<path d="M46.6 49.7l.8 .1zM46.6 49.7l.8 .1z"/>
<path d="M46.6 49.1h.8zM46.6 49.1h.7z"/>
<path d="M46.6 49.8h.8zM46.6 49.8h.8z"/>
<path d="M46.6 49.1h.8zM46.6 49.1h.8z"/>
<path d="M46.6 49.8l.8 .1zM46.6 49.8l.8 .1z"/>
<path d="M46.6 49h.8zM46.6 49l.8 .1z"/>
<path d="M46.6 49.9h.9zM46.6 49.9h.9z"/>
<path d="M46.6 49h.9zM46.6 49h.8z"/>
<path d="M46.6 49.9h1zM46.6 49.9h1z"/>
<path d="M46.6 49h1zM46.6 49h.9z"/>
<path d="M47.5 48.4h.4zM47.3 48.4h.6z"/>
<path d="M47.3 48.4l.8 .1zM47.1 48.5h1z"/>
<path d="M47.3 50.5h.6zM47.3 50.5h.4z"/>
<path d="M47.1 48.5l1.2 .1zM47 48.6l.1-.1 1.2 .1z"/>
<path d="M47.1 50.4h1zM47.1 50.4l.8 .1z"/>
<path d="M47 48.6l1.4 .1-.1-.1zM46.8 48.7l.2-.1 1.4 .1z"/>
<path d="M47 50.3l1.1 .1 .2-.1zM47 50.3l1.1 .1z"/>
<path d="M46.8 48.7l1.8 .2-.2-.2zM46.8 48.7l1.8 .2h-1.9z"/>
<path d="M46.8 50.2l1.5 .1 .1-.1zM46.8 50.2l1.5 .1h-1.3z"/>
<path d="M46.7 48.9l1.9 .1v-.1zM46.7 48.9l1.9 .1h-2z"/>
<path d="M46.7 50l1.7 .2 .2-.2zM46.7 50l1.7 .2h-1.6z"/>
<path d="M47.7 49h.9zM47.7 49h.9z"/>
<path d="M47.8 49h.8zM47.8 49h.8z"/>
<path d="M47.8 49.9h.8zM47.7 49.9h.9z"/>
<path d="M46.6 49.9l2 .1v-.1zM46.6 49.9l2 .1h-1.9z"/>
<path d="M47.8 49l.8 .1zM47.8 49l.8 .1z"/>
<path d="M47.9 49.1h.8zM47.9 49.1h.8z"/>
<path d="M47.9 49.8l.7 .1zM47.9 49.8l.7 .1z"/>
<path d="M47.8 49.9h.8zM47.8 49.9h.8z"/>
<path d="M47.9 49.1h.8zM47.9 49.1h.8z"/>
<path d="M48 49.1l.7 .1zM48 49.1l.7 .1z"/>
<path d="M48 49.7l.7 .1zM48 49.7l.7 .1z"/>
<path d="M47.9 49.8h.8zM47.9 49.8h.7z"/>
<path d="M48 49.2h.7zM48 49.2h.7z"/>
<path d="M48 49.7h.7zM48 49.7h.7z"/>
<path d="M48 49.2l.7 .1zM48 49.2l.7 .1z"/>
<path d="M48.1 49.3l.6 .1zM48.1 49.3l.6 .1z"/>
<path d="M48.1 49.4l.6 .1zM48.1 49.4l.6 .1z"/>
<path d="M48.1 49.5l.6 .1zM48.1 49.5l.6 .1z"/>
<path d="M48.1 49.6h.6zM48.1 49.6h.6z"/>
<path d="M48 49.6h.7zM48 49.6l.7 .1z"/>
<path d="M48.1 49.5h.6zM48.1 49.5h.6z"/>
<path d="M36.6 105.6h.5zM36.6 105.6h.5z"/>
<path d="M36.6 105.6h.5zM36.6 105.6h.5z"/>
<path d="M36.2 110.8h.6zM36.2 110.8h.6z"/>
<path d="M36.2 110.8l.6 .1zM36.2 110.8l.6 .1z"/>
<path d="M36.2 110.7h.6zM36.2 110.7h.6z"/>
<path d="M36.2 110.7h.6zM36.2 110.7l.6 .1z"/>
<path d="M36.2 110.9h.6zM36.2 110.9h.6z"/>
<path d="M36.2 110.9l.7 .1zM36.2 110.9l.7 .1z"/>
<path d="M36.2 110.6h.7zM36.2 110.6l.6 .1z"/>
<path d="M36.2 111l.7 .1zM36.2 111l.7 .1z"/>
<path d="M36.9 111.8l.6 .1zM37 111.9h.5z"/>
<path d="M36.2 110.5h.7zM36.2 110.5l.7 .1z"/>
<path d="M36.2 111.1h.7zM36.2 111.1h.7z"/>
<path d="M36.7 108.3h.2zM36.7 108.3h.2z"/>
<path d="M36.2 110.5h.7zM36.2 110.5h.7z"/>
<path d="M36.2 111.1h.7zM36.2 111.1h.7z"/>
<path d="M36.2 110.5h.7zM36.2 110.5h.7z"/>
<path d="M36.2 111.1l.8 .1zM36.2 111.1l.8 .1z"/>
<path d="M36.2 110.4h.8zM36.2 110.4l.7 .1z"/>
<path d="M36.2 111.2h.9zM36.2 111.2h.9z"/>
<path d="M36.6 108.2h.4zM36.6 108.2l.3 .1z"/>
<path d="M36.3 110.4h.8zM36.3 110.4h.7z"/>
<path d="M36.3 111.2h.9zM36.3 111.2h.9z"/>
<path d="M36.6 105.6h.5zM36.6 105.6h.5z"/>
<path d="M36.6 105.6h.5zM36.6 105.6h.5z"/>
<path d="M36.3 110.3h.9zM36.3 110.3h1z"/>
<path d="M36.3 110.3h.9zM36.3 110.3l.8 .1z"/>
<path d="M36.3 111.2l1 .1zM36.3 111.2l1 .1z"/>
<path d="M37.1 105.6h.1zM37.1 105.6h.1z"/>
<path d="M37.1 105.6h.2zM37 105.6h.3z"/>
<path d="M36.6 108.2h.6zM36.6 108.2h.4z"/>
<path d="M37 105.6h.3zM36.9 105.6h.4z"/>
<path d="M36.9 105.6l.5 .1zM36.7 105.7h.7z"/>
<path d="M36.6 103.1h.8zM36.6 103.1h.8z"/>
<path d="M36.7 105.7h.7zM36.5 105.7h.9z"/>
<path d="M37.1 105.6h.3zM37.1 105.6h.2z"/>
<path d="M36.6 103.1h.9zM36.5 103.1h1z"/>
<path d="M36.6 105.6h.8zM36.6 105.6h.8z"/>
<path d="M36.5 105.7l.9 .1zM36.4 105.8h1z"/>
<path d="M36.4 105.8h1.1zM36.3 105.8h1.2zM36.3 105.8h1.2z"/>
<path d="M36.5 108.1h.9zM36.5 108.1l.7 .1z"/>
<path d="M36.3 105.8h1.2zM36.2 105.8h1.3z"/>
<path d="M37 109.7l.7 .1zM36.9 109.8h.8z"/>
<path d="M36.5 103.1h1zM36.4 103.1h1.1z"/>
<path d="M36.5 105.6h1zM36.5 105.6h.9z"/>
<path d="M36.2 105.8h1.3zM36.2 105.8h1.3zM36.2 105.8h1.3z"/>
<path d="M36.2 105.8l1.3 .1zM36.2 105.8l1.3 .1zM36.1 105.9h1.4zM36.1 105.9h1.4z"/>
<path d="M36.1 105.9h1.4zM36.1 105.9h1.4z"/>
<path d="M36.1 105.9l1.4 .1zM36.1 105.9l1.4 .1z"/>
<path d="M36.1 106l1.4 .1zM36.1 106l1.4 .1z"/>
<path d="M36.4 103.1l1.2 .1zM36.4 103.1l1.2 .1z"/>
<path d="M36.4 105.6h1.1zM36.4 105.6h1.1z"/>
<path d="M36.1 106.1h1.4zM36.1 106.1h1.4z"/>
<path d="M36.1 106.1l1.5 .1zM36.1 106.1l1.5 .1z"/>
<path d="M36.1 106.2l1.8 1.5-.3-1.5zM36.1 106.2l1.8 1.5h-1.5z"/>
<path d="M36.4 103.2h1.2zM36.4 103.2h1.2z"/>
<path d="M36.4 105.5h1.2zM36.4 105.5l1.1 .1z"/>
<path d="M36.5 108.1h1.1zM36.5 108.1h1.1z"/>
<path d="M36.5 108.1h1.1zM36.5 108.1h.9z"/>
<path d="M36.4 103.2h1.3zM36.4 103.2h1.3z"/>
<path d="M36.4 105.5h1.2zM36.4 105.5h1.2z"/>
<path d="M36.3 103.2l1.4 .1zM36.3 103.2l1.4 .1z"/>
<path d="M36.3 105.4h1.4zM36.3 105.4l1.3 .1z"/>
<path d="M36.5 108.1h1.2zM36.5 108.1h1.1z"/>
<path d="M36.9 109.8l.9 .1zM36.7 109.9h1.1z"/>
<path d="M36.3 103.3l1.4 .1zM36.3 103.3l1.4 .1z"/>
<path d="M36.3 105.4h1.4zM36.3 105.4h1.4z"/>
<path d="M36.3 103.4h1.4zM36.3 103.4h1.4z"/>
<path d="M36.3 103.4l1.4 1.8v-1.8zM36.3 103.4l1.4 1.8h-1.4z"/>
<path d="M36.3 105.2l1.4 .1zM36.3 105.2l1.4 .1z"/>
<path d="M36.3 105.3h1.4zM36.3 105.3l1.4 .1z"/>
<path d="M36.5 108.1h1.2zM36.5 108.1h1.2z"/>
<path d="M36.5 108h1.2zM36.5 108l1.2 .1z"/>
<path d="M36.5 108h1.3zM36.5 108h1.2z"/>
<path d="M36.4 108h1.4zM36.4 108h1.4z"/>
<path d="M36.4 108h1.4zM36.4 108h1.4z"/>
<path d="M36.7 109.9l1.3 .1-.2-.1zM36.5 110l.2-.1 1.3 .1z"/>
<path d="M36.7 111.7h1.1zM36.7 111.7l1 .1z"/>
<path d="M36.4 107.9h1.5zM36.4 107.9l1.4 .1z"/>
<path d="M36.4 107.7h1.5zM36.4 107.7h1.5z"/>
<path d="M36.4 107.7l1.5 .1zM36.4 107.7l1.5 .1z"/>
<path d="M36.4 107.8h1.5zM36.4 107.8l1.5 .1z"/>
<path d="M36.5 110l1.6 .1-.1-.1zM36.5 110l1.6 .1h-1.7z"/>
<path d="M36.5 111.6l1.3 .1 .2-.1zM36.5 111.6l1.3 .1h-1.1z"/>
<path d="M36.4 110.1l1.8 .2-.1-.2zM36.4 110.1l1.8 .2h-1.9z"/>
<path d="M36.4 111.4l1.6 .2 .1-.2zM36.4 111.4l1.6 .2h-1.5z"/>
<path d="M36.3 110.3h2zM36.3 110.3h2z"/>
<path d="M36.3 111.3l1.8 .1 .1-.1zM36.3 111.3l1.8 .1h-1.7z"/>
<path d="M37.3 110.3h1zM37.3 110.3h1z"/>
<path d="M37.3 110.3l1 .1zM37.3 110.3l1 .1z"/>
<path d="M37.4 110.4h.9zM37.4 110.4h.9z"/>
<path d="M37.4 111.2h.9zM37.3 111.2h1z"/>
<path d="M37.3 111.2l1 .1zM37.3 111.3h1z"/>
<path d="M36.3 111.3h2zM36.3 111.3h1.9z"/>
<path d="M37.5 110.4l.8 .1zM37.5 110.4l.8 .1z"/>
<path d="M37.5 111.2h.8zM37.4 111.2h.9z"/>
<path d="M37.6 110.5h.7zM37.6 110.5h.7z"/>
<path d="M37.6 111.1h.7zM37.5 111.2h.8z"/>
<path d="M37.6 110.5h.7zM37.6 110.5h.7z"/>
<path d="M37.6 110.5l.7 .1zM37.6 110.5l.7 .1z"/>
<path d="M37.7 110.6l.6 .1zM37.7 110.6l.6 .1z"/>
<path d="M37.7 111l.6 .1zM37.7 111l.6 .1z"/>
<path d="M37.6 111.1h.7zM37.6 111.1h.7z"/>
<path d="M37.6 111.1h.7zM37.6 111.1h.7z"/>
<path d="M37.7 110.7h.6zM37.7 110.7h.6z"/>
<path d="M37.7 110.7l.6 .1zM37.7 110.7l.6 .1z"/>
<path d="M37.7 110.8h.6zM37.7 110.8h.6z"/>
<path d="M37.7 110.8l.6 .1zM37.7 110.8l.6 .1z"/>
<path d="M37.7 110.9h.6zM37.7 110.9h.6z"/>
<path d="M37.7 110.9h.6zM37.7 110.9l.6 .1z"/>
<path d="M76.3 127.5l4.4 4.3v-4.3zM76.3 127.5l4.4 4.3h-4.4z"/>
<path d="M130.9 127.5l4.4 4.3v-4.3zM130.9 127.5l4.4 4.3h-4.4z"/>
</g>
<!-- layer: 1 -->
<g fill="none" stroke="#000" stroke-width=".25">
<path d="M153.6 84.9h14v6.7h-14zM154.7 85.8l.8-.2 10.3-.1a1.3 1.3 0 0 1 1.2 1.4v2.6a1.33 1.33 0 0 1-1.2 1.4h-10.4a1.3 1.3 0 0 1-1.2-1.4v-2.6v-.4z"/>
<circle cx="165.4" cy="88.2" r=".24"/>
</g>
<!-- layer: dim -->
<g fill="none" stroke="#dcdcdc" stroke-width=".25">
<path d="M133.6 13.1h6M133.8 13.6v20.9M171.1 13.1h27.1M197.9 13.6v27.5M34.3 31.3h33.9M34.5 31.8v14.4M112.1 35h5.1M112.1 31.3h5.1M117 26v5.3M117 31.8v2.7M133.6 35h6M34.3 46.6h33.9"/>
<path d="M171.1 41.5h27.1M70.9 124.6h3.1M70.9 134h3.1M71.1 125v8.6"/>
</g>
<g fill="#dcdcdc" stroke="#dcdcdc" stroke-width=".19">
<path d="M197.9 13.1l.1 .5h-.1z"/>
<path d="M197.9 41.1h.1l-.1 .4z"/>
<path d="M133.8 13.1l.1 .5h-.2z"/>
<path d="M133.7 34.5h.2l-.1 .5z"/>
<path d="M116.9 34.5h.1v.5z"/>
<path d="M117 31.3v.5h-.1z"/>
<path d="M71.1 124.6l.1 .4h-.2z"/>
<path d="M71 133.6h.2l-.1 .4z"/>
<path d="M34.4 46.2h.2l-.1 .4z"/>
<path d="M34.5 31.3l.1 .5h-.2z"/>
</g>
<!-- layer: title -->
<path d="M17.3 12h256.8h-256.8v190.6h256.8M220 12v190.6M274.1 12v125h-54.1M220 22.2h54.1M220 126.9h54.1M220 130.3h54.1M220 133.7h54.1M220 140.4h54.1v21h-54.1zM274.1 140.4v62.2h-54.1v-6.8h54.1v-6.7h-54.1v-6.8h54.1M220 161.4v20.9h54.1v-20.9" fill="none" stroke="#000" stroke-width=".25"/>
<path d="M17.3 12h202.7v190.6h-202.7z" fill="none" stroke="#000" stroke-width=".19"/>
<!-- layer: 0 -->
<path d="M17.3 12h202.7v190.6h-202.7z" fill="none" stroke="#000" stroke-width=".19"/>
<text font-size="4.1" x="108" y="141.8">BILL OF MATERIALS</text>
<g font-size="2.9">
<text x="75.3" y="150">BEDROOM PACKAGE</text>
<text x="95.1" y="146.1">ITEM</text>
<text x="123" y="150">399.99</text>
<text x="127.9" y="145.8">PRICE (CAD)</text>
<text x="158.5" y="146.1">QUANTITY</text>
<text x="165.2" y="150">2</text>
<text x="75.3" y="154.2">MASTER BEDROOM PACKAGE</text>
<text x="123" y="154.1">999.99</text>
<text x="165.2" y="154.1">1</text>
<text x="75.3" y="158.4">BATHROOM SINK</text>
<text x="123" y="158.3">79.99</text>
<text x="165.2" y="158.3">2</text>
<text x="75.3" y="162.5">BATHROOM TOILET</text>
<text x="75.4" y="166.7">STANDING SHOWER</text>
<text x="122.8" y="166.7">155.99</text>
<text x="123" y="162.5">55.99</text>
<text x="165.2" y="162.5">2</text>
<text x="165.2" y="166.7">1</text>
<text x="75.3" y="170.8">BATHTUB</text>
<text x="122.8" y="170.9">129.99</text>
<text x="165.2" y="170.9">1</text>
<text x="75.3" y="175.1">FAMILY L-COUCH</text>
<text x="75.3" y="179.2">ROUND COFFEE TABLE</text>
<text x="123" y="175">699.99</text>
<text x="123" y="179.2">39.99</text>
<text x="165.2" y="175">1</text>
<text x="165.2" y="179.2">1</text>
<text x="75.5" y="183.4">WOODEN DOORS</text>
<text x="123" y="183.4">69.99</text>
<text x="165.1" y="183.4">9</text>
<text x="75.3" y="187.6">FAMILY DINING TABLE</text>
<text x="75.3" y="191.8">KITCHEN PACKAGE</text>
<text x="122.8" y="191.8">1299.99</text>
<text x="123" y="187.6">399.99</text>
<text x="165.2" y="187.6">1</text>
<text x="165.2" y="191.8">1</text>
<text x="75.4" y="196">SLIDING GLASS DOOR</text>
<text x="123" y="195.9">89.99</text>
<text x="165.2" y="195.9">1</text>
<text x="75.3" y="200.1">LUXURY STONE TILE SQF</text>
<text x="122.8" y="200.1">119.99</text>
<text x="163.1" y="200.1">TBD</text>
</g>
<g font-size="2.8">
<text x="221.2" y="25.6">GENERAL NOTES:</text>
<text x="221.2" y="35.6">PROPOSED HOME LAYOUT, AND IS</text>
<text x="221.3" y="32.2">THIS IS A FLOOR PLAN FOR A</text>
<text x="221.4" y="39">AWAITING THE CLIENT'S APPROVAL.</text>
<text x="221.4" y="45.6">ALL DIMENSIONS ARE REPORTED IN</text>
<text x="221.2" y="52.4">LENGTH) FORMAT.</text>
<text x="221.2" y="49">(HORIZONTAL LENGTH X VERTICAL</text>
<text x="221.1" y="143.2">COMPANY NAME AND ADDRESS:</text>
<text x="221" y="149.9">BEAUTIFUL HOMES CANADA LTD.</text>
<text x="221.2" y="164.8">PROJECT NAME:</text>
<text x="221.2" y="171.4">LUXURIOUS FAMILY HOME ON THE</text>
<text x="221.2" y="174.8">BRIDLE PATH</text>
<text x="221.2" y="185.7">DRAWN BY: FURKAN TATAN</text>
<text x="221.2" y="192.5">SCALE: 1:1</text>
<text x="221.2" y="199.2">DATE: 10/31/2024</text>
</g>
<g font-size="1.9">
<text x="146.6" y="35.7">MASTER BEDROOM</text>
<text x="82.1" y="37.4">GRILLING PORCH</text>
<text x="84.8" y="39.7">20'-0&quot;X13'-0&quot;</text>
<text x="150.2" y="38">13'-0&quot;X15'-0&quot;</text>
<text x="120.2" y="47.2">DINING AREA</text>
<text x="121.1" y="49.5">12'-0&quot;x11'-4&quot;</text>
<text x="150.7" y="52.7">CORRIDOR</text>
<text x="181.7" y="51.6">11'-8&quot;X7'-8&quot;</text>
<text x="182" y="49.3">STORAGE</text>
<text x="151.2" y="55">13'-4&quot;X5'-0</text>
<text x="41.3" y="63.9">BEDROOM 1</text>
<text x="41.4" y="66.2">11'-0&quot;X11'-0&quot;</text>
<text x="120" y="75.7">KITCHEN</text>
<text x="145" y="74.5">MASTER RESTROOM</text>
<text x="149.3" y="76.8">13'-0&quot;X14'-4&quot;</text>
<text x="44.2" y="82.2">RESTROOM</text>
<text x="86.2" y="83.8">LIVING ROOM</text>
<text x="118.8" y="78">12'-0&quot;x14'-4&quot;</text>
<text x="44.2" y="84.5">11'-0&quot;X11'-0&quot;</text>
<text x="65.5" y="89.9" transform="rotate(-90 65.5 89.9)">CORRIDOR</text>
<text x="67.7" y="89.6" transform="rotate(-90 67.7 89.6)">5'-0&quot;X23'-4&quot;</text>
<text x="87.3" y="86.2">18'-0&quot;X14'-4</text>
<text x="175.5" y="86.8" transform="rotate(-90 175.5 86.8)">INDOOR GARAGE</text>
<text x="177.8" y="84.2" transform="rotate(-90 177.8 84.2)">11'-8&quot;X19'-0&quot;</text>
<text x="102.1" y="112.4">FRONT PORCH</text>
<text x="164.7" y="110.9">OUTDOOR PARKING</text>
<text x="168.8" y="113.2">30'-0&quot;x18'-4&quot;</text>
<text x="44.2" y="116.1">BEDROOM 2</text>
<text x="44.4" y="118.4">11'-0&quot;X11'-0&quot;</text>
<text x="103.6" y="114.7">30'-0&quot;X18'-4&quot;</text>
</g>
</svg>
